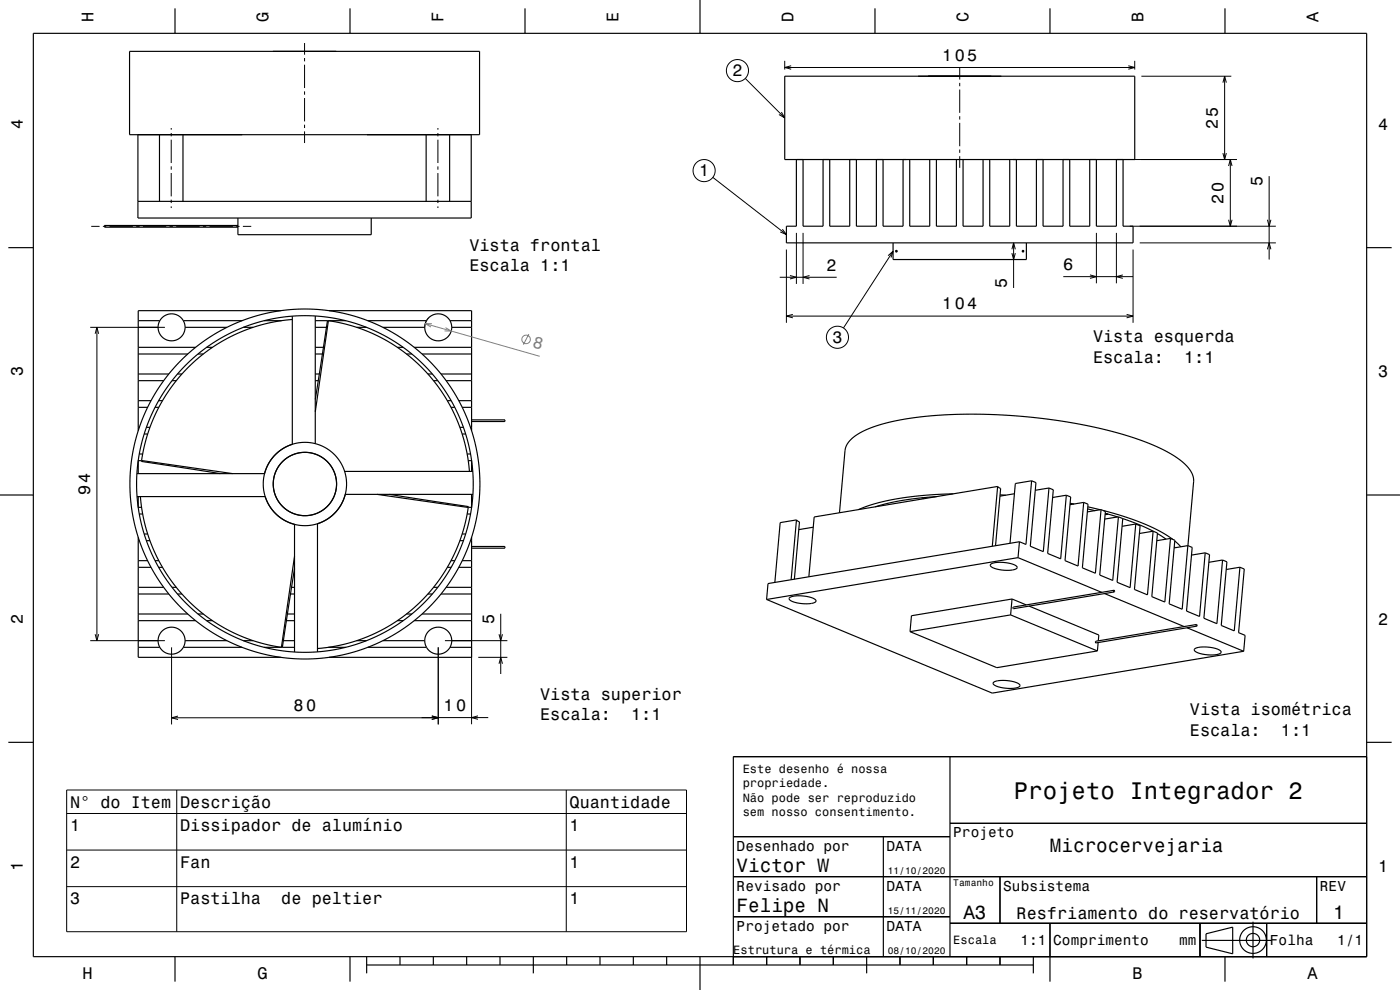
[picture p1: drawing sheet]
<svg xmlns="http://www.w3.org/2000/svg" width="420mm" height="297mm" viewBox="0 0 420 297" stroke-linecap="round" stroke-linejoin="round" font-family="sans-serif">
<g fill="none" stroke="#000" stroke-width=".3">
<path d="M91.4 12.9v3.5M91.4 17.4v1M91.4 19.4v7M235.4 18.2v2.7M237.4 19.7l-2 .5 2 .6M338.5 19.7l1.9 .5-1.9 .6M340.4 18.2v2.7M51.4 38.4v.5M51.4 39.9v1M91.4 27.4v1M91.4 29.4v7M91.4 37.4v1"/>
<path d="M91.4 39.4v3.5M131.4 38.4v.5M131.4 39.9v1M223.6 23.5l11.8 11.9M234.4 33.6l1 1.8-1.7-1M235.4 20.2h105M287.9 20.4v3.5M287.9 24.9v1M287.9 26.9v7M287.9 34.9v1M287.9 36.9v7M342.4 22.9h27"/>
<path d="M366.9 24.8l.5-1.9 .5 1.9M367.4 22.9v25M51.4 41.9v7M51.4 49.9v1M51.4 51.9v7M51.4 59.9v1M131.4 41.9v7M131.4 49.9v1M131.4 51.9v7M131.4 59.9v1M213.9 53.2l22 17.2M287.9 44.9v1"/>
<path d="M287.9 46.9v3.5M338.9 47.9h32.2M366.9 45.9l.5 2 .5-2M368.6 49.8l.5-1.9 .5 1.9M369.1 47.9v20M380.7 52.8v25.1M27.4 67.9h2.5M30.9 67.9h1M32.9 67.9h7M40.9 67.9h1M42.9 67.9h7M50.9 67.9h1"/>
<path d="M51.4 61.9v.5M52.9 67.9h7M60.9 67.9h1M62.9 67.9h7M70.9 67.9h1M72.9 67.9h2.5M131.4 61.9v.5M234.7 68.8l1.2 1.6-1.8-.8M235.9 74.9v21.9M238.9 69.9v15.3M240.9 69.9v15.3M266.4 76.7l1.5-1.3-.6 1.9"/>
<path d="M267.9 75.4l-14.9 23M303.6 75.9l.5 2 .5-2M303.6 74.8l.5-1.9 .5 1.9M304.1 72.9v13.5M328.9 69.9v15.1M334.9 69.9v15.1M338.9 67.9h43.8M339.9 74.9v21.9M341.9 72.9h40.8M368.6 65.9l.5 2 .5-2M380.2 65.9l.5 2 .6-2M380.2 74.8l.5-1.9 .6 1.9"/>
<path d="M27.1 98.2h22.4M29.1 98.2v94M233.9 83.2h17.1M235.9 94.8h104M237 82.7l1.9 .5-1.9 .5M237.9 94.3l-2 .5 2 .6M242.9 82.7l-2 .5 2 .5M319 83h20.9M327 82.5l1.9 .5-1.9 .5M336.9 82.5l-2 .5 2 .5M338 94.3l1.9 .5-1.9 .6M28.6 100.1l.5-1.9 .5 1.9"/>
<path d="M27.1 192.2h22.4M28.6 190.3l.5 1.9 .5-1.9M51.5 194.2v23.1M131.5 194.2v23.1M133.5 192.2h18.7M141.5 194.2v23.1M143.5 197.2h8.7M149.7 190.3l.5 1.9 .5-1.9M149.7 199.1l.5-1.9 .5 1.9M150.2 184.1v18.1M51.5 215.3h80M53.4 214.8l-1.9 .5 1.9 .6"/>
<path d="M126.5 215.3h20M129.5 214.8l2 .5-2 .6M129.5 214.8l2 .5-2 .5M143.4 214.8l-1.9 .5 1.9 .5M20 237h186v42.5h-186zM53 237v42.5M169.9 237v42.5M20 244h186M20 255h186M20 266h186"/>
<circle cx="221.2" cy="21.2" r="3.3"/>
<circle cx="211.2" cy="51.2" r="3.3"/>
<circle cx="251.2" cy="101.2" r="3.3"/>
</g>
<g fill="none" stroke="#808080" stroke-width=".3">
<path d="M127.6 97.1l34.3 9.8M128.6 95.4l-.9 1.2-.3 1.6M129.6 97.1h-2l1.7 1M133.7 98.3l1.7 1h-2M158.6 100.2l-1.6 3.2"/>
<circle cx="157.8" cy="101.8" r="1.28"/>
</g>
<g fill="none" stroke="#000" stroke-width=".35">
<path d="M10 10h400v277h-400zM38.9 15.4h105v25h-105zM52.5 2.5v7.5M105 2.5v7.5M157.5 2.5v7.5M210 0v10M262.5 2.5v7.5M315 2.5v7.5M367.5 2.5v7.5M235.4 22.9h105v25h-105zM41.4 40.4v25h100v-25M47.8 40.4v20"/>
<path d="M54.9 40.4v20M127.8 40.4v20M134.9 40.4v20M238.9 47.9v20h-3v5h104v-5h-3v-20M240.9 47.9v20h6v-20M248.9 47.9v20h6v-20M256.9 47.9v20h6v-20M264.9 47.9v20h6v-20M272.9 47.9v20h6v-20M280.9 47.9v20h6v-20M288.9 47.9v20h6v-20M296.9 47.9v20h6v-20"/>
<path d="M304.9 47.9v20h6v-20M312.9 47.9v20h6v-20M320.9 47.9v20h6v-20M328.9 47.9v20h6v-20M2.5 74.3h7.5M41.4 60.4h100M71.4 67.7h-40v.5h40M71.4 65.4v5h40v-5M267.9 72.9v5h40v-5M268.7 75.2l.2-.1 .3 .4-.4 .1zM306.7 75.3l.4-.1 .1 .2-.3 .2zM410 74.3h7.5"/>
<path d="M41.5 96.2h6.4M41.5 98.2h5.9M47.4 98.2a4 4 0 0 0 4.1 4.1 4 4 0 0 0 4-4.1M47.9 96.2a4 4 0 0 1 7.1 0M47.9 96.2l-.5 2M55 96.2l.5 2M55 96.2h17.6M55.5 98.2h12.6M73 98.2h2.9M79.3 96.2h5.2M84.2 93.2h-42.7v36M87.7 94.8v38.5l-2.7 1.2-2.6 2.1-1.9 2.6-1.1 2.9h-38.3"/>
<path d="M87.7 95.8l-4.2 .6-3.9 .8-3.9 1.1-3.9 1.5-3.6 1.7-3.7 2.2-3.5 2.5-3.2 2.7-2.8 2.9-2.9 3.4-2.4 3.5-2 3.5-1.8 3.8-1.5 4-1.2 4.3-.7 3.9M94.6 96.2h3.6M94.6 98.2h3.3M94.6 94.8v38.3M98.5 96.2h5.2M98.5 96.2h-.3l-3.6 23.6M98.5 96.2l3.9 .7 4.1 1.1 3.7 1.4 3.9 1.8 3.7 2.1 3.3 2.2 3.4 2.9 3.1 2.9 2.9 3.5 2.5 3.4 2 3.5 1.9 3.8 1.3 3.5 1.2 3.8 .9 4.4 .5 4.2M98.5 96.2l-3.9 27.4M98.7 93.2h42.8v36M107 98.2h2.9M110.3 96.2h17.7M114.9 98.2h12.5"/>
<path d="M127.4 98.2a4 4 0 0 0 4.1 4.1 4 4 0 0 0 4-4.1M128 96.2a4 4 0 0 1 7 0M128 96.2l-.6 2M135 96.2l.5 2M135 96.2h6.5M135.5 98.2h6M41.5 114.2h7.6M41.5 112.2h9.1M41.5 106.2h14.8M41.5 104.2h17.2M51.6 114.2h1.3M53.2 112.2h1.4"/>
<path d="M59.4 106.2h1.6M62 104.2h1.7M94.6 114.2h.9M94.6 112.2h1.2M94.6 106.2h2.1M94.6 104.2h2.4M119.2 104.2h1.8M122 106.2h1.6M124.3 104.2h17.2M126.6 106.2h14.9M128.4 112.2h1.3M130.1 114.2h1.2"/>
<path d="M132.3 112.2h9.2M133.8 114.2h7.7M41.5 138.1v4M41.5 138.2h1M41.5 128.2h.3M41.5 122.2h2.8M41.5 120.2h3.8M41.8 136.2h1M42.5 138.2l-.1 .2 23.7 3.7M42.5 138.2l27.3 3.9M43.3 130.2h1M43.9 128.2h1.1"/>
<path d="M46.5 122.2h1.1M47.6 120.2h1.2M134.2 120.2h1.2M135.3 122.2h1.1M137.6 120.2h3.9M138 128.2h1M138.6 130.2h1.1M138.7 122.2h2.8M140.1 136.2h1.1M140.5 138.2h1M141.1 128.2h.4M141.5 138.1v3.3"/>
<path d="M141.5 126h10v.5h-10M0 148.5h10M41.1 149h38.5l1.3 2.9 2.1 2.5 2.4 1.8 3 1.1v38.3M41.5 149v3.3M41.5 152.2h1M41.8 154.2h1M42.1 149l.5 4.2 .9 4.2 1.3 4.3 1.5 3.7 2 4 2.1 3.4 2.3 3.2 2.8 3.2 2.9 2.8 3.5 2.9 3.5 2.4 3.5 1.9 3.8 1.8 3.8 1.4 4.1 1.1 3.8 .7M103.4 141.4h38.4M113.1 148.3l27.4 3.9M116.8 148.3l23.7 3.7v.2M140.1 154.2h1.1M140.5 152.2l-.8 4.1-1.1 4.1-1.5 4-1.6 3.4-2 3.5-2.3 3.5-2.9 3.5-3 3-2.8 2.5-3.4 2.5-3.6 2.2-3.8 1.9-4 1.6-4.3 1.2-3.9 .9-4.3 .5"/>
<path d="M140.5 152.2h1M141.5 148.3v4M141.9 148.3h-38.3l-1.1 2.7-1.8 2.7-2.3 1.9-3.2 1.5v38.5M238.9 156l.9 .6-1.5 17.2M238.9 156l-4.8 .8-1.6 17.9M238.9 156l-1.6 17.9M244 158.2l-4.4 .7M251.8 153.8l1.8-19.3 .6-1.3 .9-1.2 3-2.2 3.4-1.6 4.6-1.4 4.9-1 5.9-.8 6.1-.5 6.9-.2h7.3l7.4 .4 8.9 .9 8 1.2 8.1 1.6 7.2 1.9 6.9 2.3 5.5 2.4 4.1 2.5 3 2.6 1.3 2 .5 2.2-3.4 38.5-3.9-1.6 1.7-19.1-1.4-.6M276.5 149.3l.7 .3M281 149l-9.8 1-4.5 .9-4.1 1.1M286 148.1l-8.6 .5-7.3 .9-7.3 1.5-5.2 1.9M299.3 145.9l.9 .6-1.5 17.2"/>
<path d="M299.3 145.9l-55 9.2-1.6 17.9M299.3 145.9l-1.6 18M300 148.4l1.7 .2M304.3 148.1l-4.3 .7M309.5 144.2l1.3 .6-1.7 19.1 3.9 1.6 1.7-19.1M309.5 144.2l-1.7 19.1-2-.8M309.5 144.2l-4.9 .9-1.6 17.9M314.7 146.4l-4.1 .7M314.7 146.4l1.3 .5-1.7 19.1 3.9 1.7 1.7-19.1M319.9 148.6l1.3 .5-1.7 19.1 3.9 1.6 1.7-19.1M319.9 148.6l-4.1 .6M321 151l1.2 .2"/>
<path d="M325.1 150.7l1.3 .6-1.7 19.1 3.9 1.6 1.7-19.1M325.1 150.7l-4.1 .7M326.3 152.7l2.2 .5M326.3 152.1l3.8 .8M330.3 152.9l1.3 .5-1.7 19.1 3.9 1.6 1.7-19.1M330.3 152.9l-4.1 .7M331 153.2l7 2 5.8 2.2 4.5 2.1 3.5 2.3M331.6 154l3.7 1.1M331.9 154.1l.5 .2M332.5 154.2l-1 .2M335.5 155l1.3 .6-1.7 19.1 3.9 1.6 1.7-19.1M335.5 155l-4.1 .7"/>
<path d="M336.8 155.6l5.2 1.9 4 1.9M340.7 157.2l1.3 .5-1.7 19.1 3.9 1.7 1.7-19.1M340.7 157.2l-4.1 .7M345.9 159.4l1.3 .5-1.7 19.1 4 1.6 1.6-19.1M345.9 159.4l-4.1 .6M410 148.5h10M41.5 161.2v36h42.7M41.5 178.2h9.1M41.5 176.2h7.6M41.5 170.2h3.8M41.5 168.2h2.8M41.5 162.2h.3"/>
<path d="M43.3 160.2h1M43.9 162.2h1.1M46.5 168.2h1.1M47.6 170.2h1.2M51.6 176.2h1.3M53.2 178.2h1.4M87.1 178.2h1.3M87.5 176.2h.9M88.4 170.6l-3.7 23.6h-.3M88.4 166.8l-4 27.4M128.4 178.2h1.3M130.1 176.2h1.2"/>
<path d="M132.3 178.2h9.2M133.8 176.2h7.7M134.2 170.2h1.2M135.3 168.2h1.1M137.6 170.2h3.9M138 162.2h1M138.6 160.2h1.1M138.7 168.2h2.8M141.1 162.2h.4M141.5 161.2v36h-42.8M141.5 163.9h10v.6h-10M230 179.8l67.7 28.1 75.4-12.5"/>
<path d="M236.9 179.3l.8-.4 1.4-.2 3.6 .4a2.33 2.33 0 0 1 2.1 1.2 5.4 5.4 0 0 1-4.7 .7l-1.2-.2a2.26 2.26 0 0 1-2.1-1.3zM297.2 169.3l.8-.4 1.6-.2 3.4 .3a2.33 2.33 0 0 1 2.2 1.3 5.4 5.4 0 0 1-4.8 .7l-1.2-.2a2.26 2.26 0 0 1-2.1-1.3zM303.6 179.7l-.4 4.8M303.6 179.7l4.3 1.8M303.6 179.7l-30.2 5-.4 4.8M305.4 167.3l-75.4 12.5M305.4 167.3l25.1 10.4M305.8 162.5l-.4 4.8M305.8 162.5l-75.4 12.6-.4 4.7M331.4 178.1l23.8 9.9M334.2 177.1l-30.2 5-.1 .4 .2 .1 30.2-5M334.2 177.1l-.1 .3 .2 .2"/>
<path d="M334.2 177.1l.2 .3-.1 .2M347.2 160.1l2.6 1.6M351.1 161.5l-4.1 .7M352.2 164.4l4.2-.7 1.3 .5-1.7 19.1 3.9 1.6 1.7-19.1M352.3 164l.3 .3M352.4 162.3l1.8 1.7M361.6 165.8l1.3 .6-1.7 19.1 3.9 1.6 1.7-19.1M361.6 165.8l-4.1 .7M366.8 168l1.3 .5-1.7 19.1 3.9 1.7 1.7-19.1M366.8 168l-4.1 .7M372 170.2l1.3 .5-1.7 19.1 1.9 .8-.4 4.8M372 170.2l-4.1 .7"/>
<path d="M41.5 186.2h17.2M41.5 184.2h14.8M41.5 192.2h5.9M41.5 194.2h6.4M47.4 192.2a4 4 0 0 1 4.1-4 4 4 0 0 1 4 4M47.4 192.2l.5 2M47.9 194.2a4.1 4.1 0 0 0 7.1 0M55 194.2h17.6M55.5 192.2l-.5 2M55.5 192.2h12.6M59.4 184.2h1.6M62 186.2h1.7"/>
<path d="M73 192.2h2.9M79.3 194.2h5.2M84.7 194.2h3.7M85 192.2h3.4M85.9 186.2h2.5M86.2 184.2h2.2M98.5 194.2h5.2M107 192.2h2.9M110.3 194.2h17.7M114.9 192.2h12.5M119.2 186.2h1.8M122 184.2h1.6"/>
<path d="M124.3 186.2h17.2M126.6 184.2h14.9M127.4 192.2a4 4 0 0 1 4.1-4 4 4 0 0 1 4 4M127.4 192.2l.6 2M128 194.2a4 4 0 0 0 7 0M135 194.2h6.5M135.5 192.2l-.5 2M135.5 192.2h6M273 189.5l26 10.8 30.2-5M303.2 184.5l26 10.8M303.2 184.5l-30.2 5M308.7 181.8l20.9 8.7-.1 1.7"/>
<path d="M329.4 192.8l-.2 2.5M356.1 188.3l17 7.1M358.4 194.7l.8-.4 1.4-.2 3.6 .3a2.27 2.27 0 0 1 2.1 1.3 6.2 6.2 0 0 1-5.2 .6l-.7-.1a2.35 2.35 0 0 1-2.1-1.3zM358.9 187.4l-30.2 5-.1 .2 .2 .3 30.2-5M358.9 187.4l.2 .1-.1 .4M358.9 187.4l-.1 .1 .2 .4M298 204.7l.8-.4 1.4-.2 3.6 .4a2.24 2.24 0 0 1 2.2 1.3 6.2 6.2 0 0 1-5.2 .5l-.7-.1a2.33 2.33 0 0 1-2.2-1.3zM2.5 222.7h7.5M285 227v60M410 222.7h7.5M410 227h-190v62.5M220 251h65"/>
<path d="M265 251v36M285 247h125M220 275h65M220 263h190M285 277h125M300 263v14M315 277v17.5M360 277v10M375.9 276.5v11M380 277v10M395 263v14M52.5 287v7.5"/>
<path d="M105 287v7.5M110 289.5h200M110 287v5M120 287v2.5M130 287v2.5M140 287v2.5M150 287v2.5M160 287v5M170 287v2.5M180 287v2.5M190 287v2.5M200 287v2.5"/>
<path d="M210 287v10M230 287v2.5M240 287v2.5M250 287v2.5M260 287v5M270 287v2.5M280 287v2.5M290 287v2.5M300 287v2.5M310 287v5M360.5 282.1h21M361.8 280.1l8-2v8l-8-2z"/>
<path d="M367.5 287v7.5"/>
<circle cx="91.5" cy="145.2" r="9.5"/>
<circle cx="91.5" cy="145.2" r="52.5"/>
<circle cx="91.5" cy="145.2" r="12.5"/>
<circle cx="91.5" cy="145.2" r="50.5"/>
<circle cx="375.9" cy="282" r="4"/>
<circle cx="375.9" cy="282" r="2"/>
</g>
<text font-size="7.2" x="304.1" y="239.6">Projeto Integrador 2</text>
<g font-size="5.8">
<text x="315" y="255.6">Microcervejaria</text>
<text x="221" y="261.6">Victor W</text>
<text x="221" y="273.6">Felipe N</text>
<text x="289" y="275.6">A3</text>
<text x="400" y="275.6">1</text>
</g>
<g font-size="5">
<text x="28.1" y="6.5" transform="rotate(-90 28.1 6.5)">H</text>
<text x="80.6" y="6.5" transform="rotate(-90 80.6 6.5)">G</text>
<text x="133.1" y="6.5" transform="rotate(-90 133.1 6.5)">F</text>
<text x="185.6" y="6.5" transform="rotate(-90 185.6 6.5)">E</text>
<text x="238.1" y="6.5" transform="rotate(-90 238.1 6.5)">D</text>
<text x="290.6" y="6.5" transform="rotate(-90 290.6 6.5)">C</text>
<text x="343.1" y="6.5" transform="rotate(-90 343.1 6.5)">B</text>
<text x="395.6" y="6.5" transform="rotate(-90 395.6 6.5)">A</text>
<text x="219.7" y="22.9">2</text>
<text x="282.7" y="18.2">105</text>
<text x="6.8" y="38.7" transform="rotate(-90 6.8 38.7)">4</text>
<text x="365.4" y="38.7" transform="rotate(-90 365.4 38.7)">25</text>
<text x="413.5" y="39">4</text>
<text x="209.7" y="52.9">1</text>
<text x="378.7" y="55.9" transform="rotate(-90 378.7 55.9)">5</text>
<text x="367.1" y="61.2" transform="rotate(-90 367.1 61.2)">20</text>
<text x="140.8" y="75.3">Vista frontal</text>
<text x="140.8" y="81.3">Escala 1:1</text>
<text x="248" y="81.2">2</text>
<text x="319" y="81">6</text>
<text x="302.1" y="86.4" transform="rotate(-90 302.1 86.4)">5</text>
<text x="282.7" y="92.8">104</text>
<text x="249.7" y="102.9">3</text>
<text x="327.9" y="102.7">Vista esquerda</text>
<text x="6.8" y="112.9" transform="rotate(-90 6.8 112.9)">3</text>
<text x="327.9" y="108.8">Escala:</text>
<text x="355.2" y="108.8">1:1</text>
<text x="413.5" y="113.2">3</text>
<text x="27.1" y="148.6" transform="rotate(-90 27.1 148.6)">94</text>
<text x="6.8" y="187.1" transform="rotate(-90 6.8 187.1)">2</text>
<text x="148.2" y="187.2" transform="rotate(-90 148.2 187.2)">5</text>
<text x="413.5" y="187.4">2</text>
<text x="88.1" y="213.3">80</text>
<text x="133.1" y="213.3">10</text>
<text x="162" y="210.1">Vista superior</text>
<text x="357" y="214.6">Vista isométrica</text>
<text x="162" y="216.1">Escala:</text>
<text x="189.4" y="216.1">1:1</text>
<text x="357" y="220.7">Escala:</text>
<text x="384.3" y="220.7">1:1</text>
<text x="21" y="242.4">N° do Item</text>
<text x="54" y="242.4">Descrição</text>
<text x="170.9" y="242.4">Quantidade</text>
<text x="21" y="249.4">1</text>
<text x="54" y="249.4">Dissipador de alumínio</text>
<text x="170.9" y="249.4">1</text>
<text x="6.8" y="261.3" transform="rotate(-90 6.8 261.3)">1</text>
<text x="21" y="260.4">2</text>
<text x="54" y="260.4">Fan</text>
<text x="170.9" y="260.4">1</text>
<text x="413.5" y="261.6">1</text>
<text x="21" y="271.3">3</text>
<text x="54" y="271.3">Pastilha</text>
<text x="84.4" y="271.3">de peltier</text>
<text x="170.9" y="271.3">1</text>
<text x="305" y="275.8">Resfriamento do reservatório</text>
<text x="24.7" y="293.8">H</text>
<text x="77.2" y="293.8">G</text>
<text x="339.7" y="293.8">B</text>
<text x="392.2" y="293.8">A</text>
</g>
<text font-size="5" fill="#808080" x="159.5" y="104.1" transform="rotate(16 159.5 104.1)">8</text>
<g font-size="4.3">
<text x="286" y="251.2">Projeto</text>
<text x="221" y="255.2">Desenhado por</text>
<text x="266" y="255.2">DATA</text>
<text x="221" y="267.2">Revisado por</text>
<text x="266" y="267.2">DATA</text>
<text x="301" y="267.2">Subsistema</text>
<text x="396" y="267.2">REV</text>
<text x="221" y="279.2">Projetado por</text>
<text x="266" y="279.2">DATA</text>
<text x="306.2" y="283.6">1:1</text>
<text x="316" y="283.6">Comprimento</text>
<text x="353.8" y="283.6">mm</text>
<text x="381" y="283.6">Folha</text>
<text x="401.2" y="283.6">1/1</text>
</g>
<g font-size="3.6">
<text x="222.8" y="231.8">Este desenho é nossa</text>
<text x="222.8" y="236.1">propriedade.</text>
<text x="222.8" y="240.5">Não pode ser reproduzido</text>
<text x="222.8" y="244.8">sem nosso consentimento.</text>
<text x="220" y="286.1">Estrutura e térmica</text>
<text x="286" y="283.3">Escala</text>
</g>
<g font-size="2.9">
<text x="266.3" y="262.3">11/10/2020</text>
<text x="286" y="265.8">Tamanho</text>
<text x="266.3" y="274.3">15/11/2020</text>
<text x="266.3" y="286.3">08/10/2020</text>
</g>
</svg>
